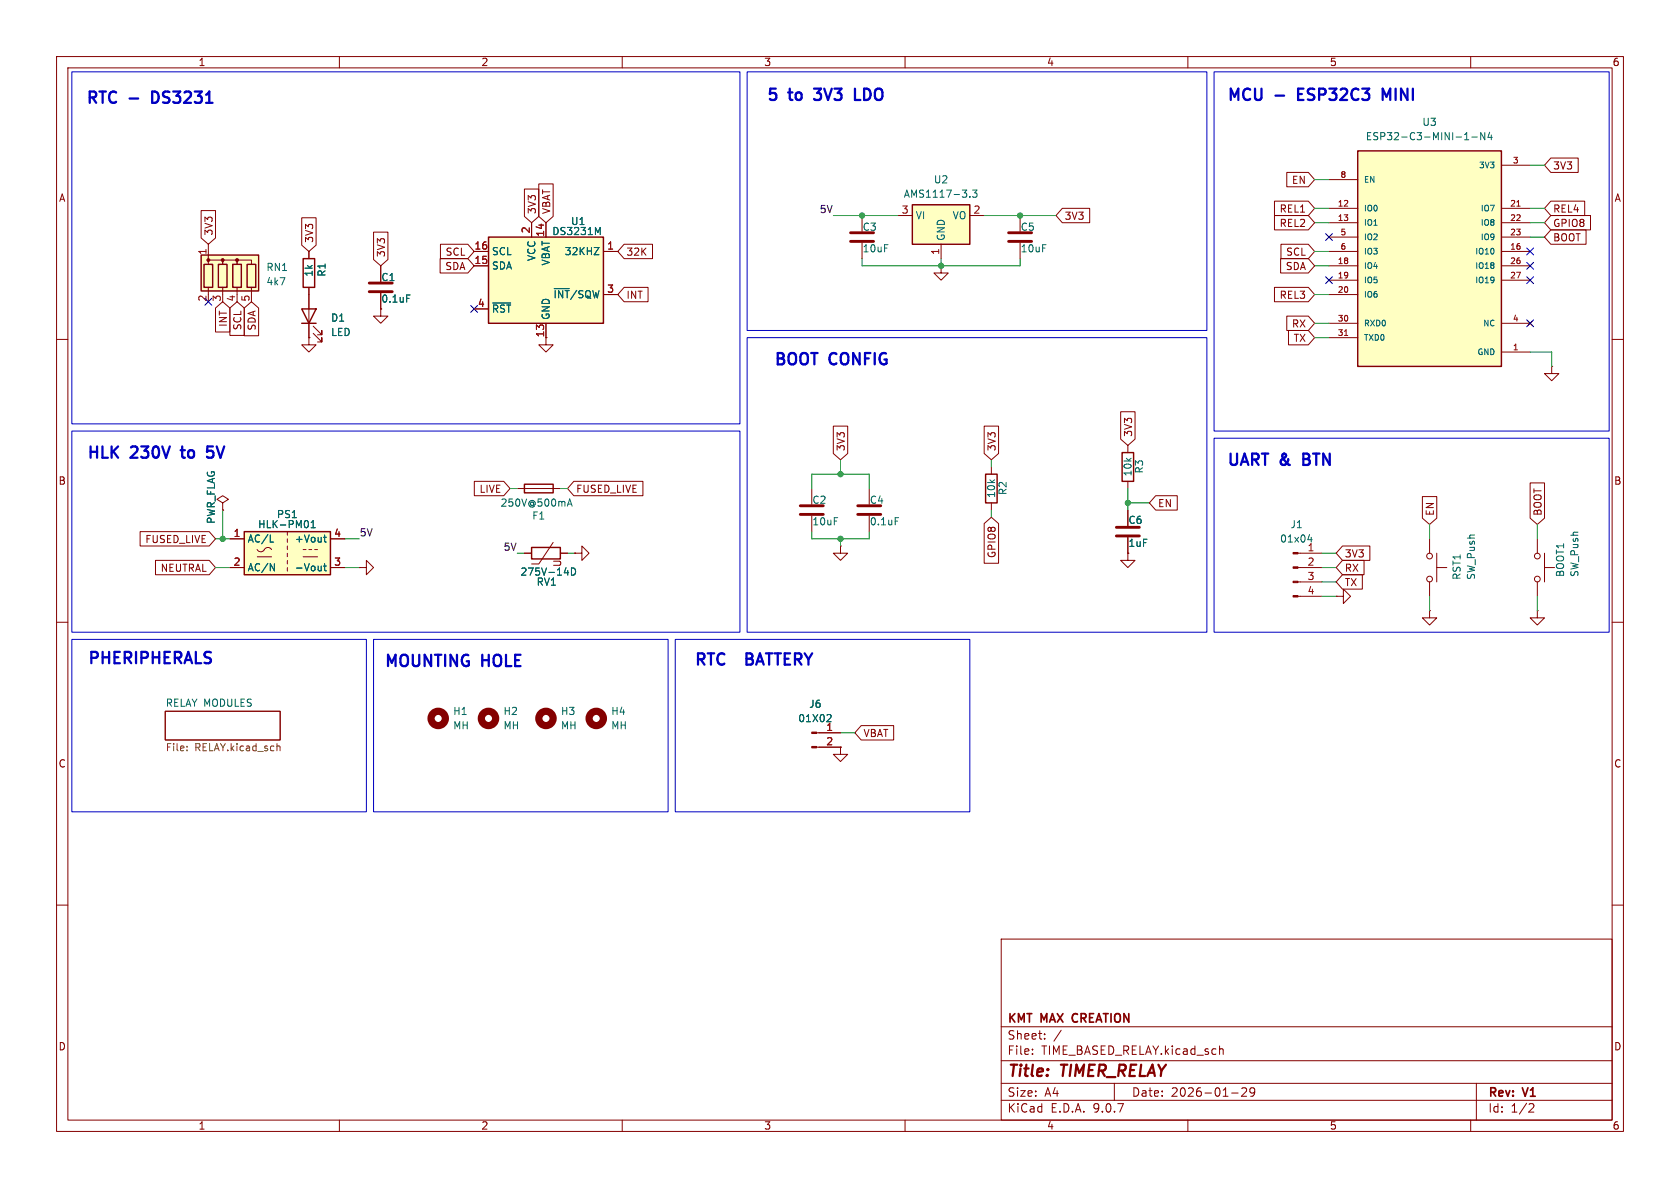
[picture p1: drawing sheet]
<svg xmlns="http://www.w3.org/2000/svg" width="297mm" height="210mm" viewBox="0 0 297 210" stroke-linecap="round" stroke-linejoin="round" font-family="sans-serif">
<g fill="none" stroke="#840000" stroke-width=".18">
<path d="M10 10h277v190h-277zM12 12h273v186h-273zM60 10v2M110 10v2M160 10v2M210 10v2M260 10v2M10 60h2M285 60h2M10 110h2M285 110h2M29.2 125.7h20.3v5.1h-20.3z"/>
<path d="M10 160h2M177 166h108v32h-108zM285 160h2M60 198v2M110 198v2M160 198v2M177 194.5h108M177 191.5h108M177 187.5h108M177 181.5h108M182.5 186.3v.1M182.5 185.5v.1"/>
<path d="M184.7 183.6v.1M184.7 182.8v.1M187.6 182.1l-1.3 2M197 191.5v3M210 198v2M215.7 185.5h.5v.9M217.7 193.2h1.2M219.5 192.4l.6-.1 .2 .1 .1 .3-.9 1.1h.9M221.8 192.9l-.3 .3h-.3l-.2-.3 .1-.5 .4-.1 .2 .1a.99 .99 0 0 1-.3 1.4h-.3M260 198v2M261 191.5v6.5M270.5 195.1l.5 .1 .2 .3-1 1.1h1"/>
</g>
<path d="M189.7 179.4l-.1 .4 .1 .7" fill="none" stroke="#840000" stroke-width=".3"/>
<path d="M33.1 132.6v.1M33.1 131.9v.2M49 131.9h.4l.1 .8" fill="none" stroke="#725600" stroke-width=".18"/>
<path d="M161.3 36.2h10.1v7h-10.1z" fill="#ffffc2"/>
<path d="M161.3 36.2h10.1v7h-10.1zM53.6 45.7h2v5.1h-2zM92.7 85.6h5.1v1.5h-5.1zM174.2 83.8h2.1v5.1h-2.1zM198.4 80h2v5.1h-2z" fill="none" stroke="#840000" stroke-width=".25"/>
<g fill="none" stroke="#840000" stroke-width=".18">
<path d="M152.4 38.1v2.8M158.7 38.1h2.6M171.4 38.1h2.6M180.3 38.1v2.8M54.6 59.7v1.3h1.3l-1.3 1.2-1.3-1.2h1.3M54.6 59.7h.1M54.6 44.5v1.2M54.6 50.8v1.3M67.3 47v2.8M67.3 51.8v2.8M152.4 42.9v2.8M166.4 47v1.3h1.2l-1.2 1.2-1.3-1.2h1.3"/>
<path d="M166.4 47h.1M166.4 43.2v2.5M180.3 42.9v2.8M199.4 78.7v1.3M274.3 64.8v1.2h1.3l-1.3 1.3-1.3-1.3h1.3M274.3 64.8h.1M91.4 86.4h7.7M143.5 86.4v2.8M143.5 91.2v2.8M148.6 96.5v1.3h1.3l-1.3 1.3-1.3-1.3h1.3M148.6 96.5h.1M153.7 86.4v2.8"/>
<path d="M153.7 91.2v2.8M175.3 82.6v1.2M175.3 88.9v1.3M199.4 97.8v1.3h1.3l-1.3 1.2-1.3-1.2h1.3M199.4 97.8h.1M199.4 85.1v1.3M199.4 90.2v2.8M199.4 95v2.8M229.5 97.8h4.2M252.7 95.3v2.5M254 97.8v5.1M271.8 95.3v2.5"/>
<path d="M273 97.8v5.1M229.5 100.3h4.2M229.5 102.9h4.2M229.5 105.4h4.2M236.2 105.4h1.3v-1.3l1.3 1.3-1.3 1.3v-1.3M236.2 105.4h.1M252.7 108v1.2h1.3l-1.3 1.3-1.2-1.3h1.2M252.7 108h.1M252.7 102.9v2.5M254 100.3h1.8M271.8 108v1.2h1.2l-1.2 1.3-1.3-1.3h1.3M271.8 108h.1"/>
<path d="M271.8 102.9v2.5M273 100.3h1.8M144.4 129.5h4.2M144.4 132.1h4.2M148.6 132.1v1.3h1.3l-1.3 1.2-1.3-1.2h1.3M148.6 132.1h.1"/>
<circle cx="252.7" cy="98.3" r=".51"/>
<circle cx="271.8" cy="98.3" r=".51"/>
<circle cx="252.7" cy="102.4" r=".51"/>
<circle cx="271.8" cy="102.4" r=".51"/>
</g>
<path d="M171.4 34.7v.2M171.9 33.6h.8l-.4 .5 .4 .1v.5l-.2 .2-.6-.2M71.9 52.1h.6M100.3 89.5l.4-1.3 .4 1.3M100.4 89.1h.6M158.3 91.5h.6M231.2 95.4h.8M231.8 95v.8M146.4 126.3l.4 .1 .1 .3-.8 .9" fill="none" stroke="#006464" stroke-width=".18"/>
<path d="M65.3 50h4M65.3 51.6h4M150.4 41.1h4M150.4 42.7h4M178.3 41.1h4.1M178.3 42.7h4.1M141.5 89.4h4M141.5 90.9h4M151.6 89.4h4.1M151.6 90.9h4.1M197.4 93.2h4M197.4 94.7h4" fill="none" stroke="#840000" stroke-width=".51"/>
<g fill="#840000" stroke="#840000" stroke-width=".18">
<path d="M143.5 129.4h.9v.3h-.9z"/>
<path d="M143.5 132h.9v.2h-.9z"/>
<path d="M228.6 97.7h.9v.2h-.9z"/>
<path d="M228.6 100.2h.9v.3h-.9z"/>
<path d="M228.6 102.7h.9v.3h-.9z"/>
<path d="M228.6 105.3h.9v.2h-.9z"/>
</g>
<path d="M35.6 45.1h10.1v6.3h-10.1z" fill="#ffffc2"/>
<path d="M35.6 45.1h10.1v6.3h-10.1zM36.1 46.7h1.5v4.1h-1.5zM38.6 46.7h1.5v4.1h-1.5zM41.1 46.7h1.6v4.1h-1.6zM43.7 46.7h1.5v4.1h-1.5z" fill="none" stroke="#840000" stroke-width=".25"/>
<g fill="#840000" stroke="#840000" stroke-width=".18">
<circle cx="36.8" cy="46" r=".25"/>
<circle cx="39.4" cy="46" r=".25"/>
<circle cx="41.9" cy="46" r=".25"/>
</g>
<path d="M36.8 46.7v-.7h2.6v.7v-.7h2.5v.7v-.7h2.5v.7M36.8 43.2v2.5M36.8 50.8v1.3M39.4 50.8v1.3M41.9 50.8v1.3M44.4 50.8v1.3M39.4 88.9l1-.6-1-.7-1 .7 1 .6v1.3M39.4 90.2h.1M101.6 97.8h1.3v-1.3l1.2 1.3-1.2 1.3v-1.3M101.6 97.8h.1" fill="none" stroke="#840000" stroke-width=".18"/>
<g fill="none" stroke="#840000" stroke-width="1.3">
<circle cx="77.5" cy="127" r="1.27"/>
<circle cx="86.4" cy="127" r="1.27"/>
<circle cx="96.5" cy="127" r="1.27"/>
<circle cx="105.4" cy="127" r="1.27"/>
</g>
<path d="M240 26.7h25.4v38.1h-25.4z" fill="#ffffc2"/>
<path d="M240 26.7h25.4v38.1h-25.4zM94 96.8h5.1v2h-5.1z" fill="none" stroke="#840000" stroke-width=".25"/>
<g fill="none" stroke="#840000" stroke-width=".18">
<path d="M234.9 31.8h5.1M234.9 36.8h5.1M234.9 39.4h5.1M265.4 36.8h5.1M265.4 39.4h5.1M265.4 29.2h5.1M96.5 59.7v1.3h1.3l-1.3 1.2-1.3-1.2h1.3M234.9 41.9h5.1M234.9 44.5h5.1M234.9 47h5.1M234.9 49.5h5.1M234.9 52.1h5.1"/>
<path d="M234.9 57.2h5.1M234.9 59.7h5.1M265.4 41.9h5.1M265.4 44.5h5.1M265.4 47h5.1M265.4 49.5h5.1M265.4 57.2h5.1M270.1 56.8l.8 .7M270.9 56.8l-.8 .7M265.4 62.2h5.1M92.7 97.8h1.3M97.8 95.9l-2.6 3.8h-1.2"/>
<path d="M99.1 97.8h1.2M63.5 100.3h1.3v-1.2l1.2 1.2-1.2 1.3v-1.3M63.5 100.3h.1"/>
</g>
<path d="M268.2 36.4h.5M237.7 59.3h.6" fill="none" stroke="#a90000" stroke-width=".18"/>
<path d="M258.9 24.7h.8M258.9 23.8l.4-.4v1.3M260.2 24.2h1M262.5 23.4v1.3l-.7-1.3v1.3M263.3 23.4l-.3 .9h.8M263.6 23.9v.8M99.8 101.2h.7M101 100.4a.64 .64 0 0 1 .8 .6 .64 .64 0 0 1-.8 .7z" fill="none" stroke="#006464" stroke-width=".18"/>
<path d="M43.2 94h15.2v7.6h-15.2z" fill="#ffffc2"/>
<path d="M53.3 54.6h2.6l-1.3 2.6zM53.3 57.2h2.6M43.2 94h15.2v7.6h-15.2z" fill="none" stroke="#840000" stroke-width=".25"/>
<g fill="none" stroke="#840000" stroke-width=".18">
<path d="M54.6 52.1v7.6M55.4 58.9l1.5 1.6v-.8v.8h-.8M55.4 57.7l1.5 1.5v-.8v.8h-.8M67.3 54.6v1.3h1.3l-1.3 1.3-1.3-1.3h1.3M67.3 54.6h.1M40.6 95.3h2.6M45.5 97.2a.8 .8 0 0 0 .8 .3 .8 .8 0 0 0 .6-.6 .73 .73 0 0 1 1.1 .3M45.5 98.4h2.5M50.8 94v.6M50.8 95.3v.6M50.8 96.5v.7M50.8 97.8v.6"/>
<path d="M50.8 99.1v.6M53.6 98.4h2.5M53.6 97.2h.5M54.6 97.2h.5M55.6 97.2h.5M58.4 95.3h2.6M40.6 100.3h2.6M50.8 100.3v.7M58.4 100.3h2.6"/>
</g>
<path d="M47.8 95.8h.6M47.8 99.6l.7 1.3v-1.3M54.4 92.1l.1 .4-.1 .7M55 93.3h.7M55 92.4l.4-.4v1.3M57.2 95h.5M57.4 94.6v1l.3 .2M57.4 99.6v1.1l.3 .2M57.2 100.1h.5" fill="none" stroke="#006464" stroke-width=".18"/>
<path d="M86.4 41.9h20.3v15.3h-20.3z" fill="#ffffc2"/>
<path d="M86.4 41.9h20.3v15.3h-20.3z" fill="none" stroke="#840000" stroke-width=".25"/>
<g fill="none" stroke="#840000" stroke-width=".18">
<path d="M35.6 37.2h2.5v4.9l-1.3 1.1-1.2-1.1zM53.3 38.5h2.6v4.8l-1.3 1.2-1.3-1.2zM92.7 33.4h2.6v4.9l-1.3 1.1-1.3-1.1zM94 39.4v2.5M95.2 32.5h2.6v5.8l-1.3 1.1-1.3-1.1zM96.5 39.4v2.5M187.8 36.8h4.8v2.6h-4.8l-1.1-1.3zM225.3 38.1h6l1.1 1.3-1.1 1.2h-6zM225.3 35.6h6l1.1 1.2-1.1 1.3h-6zM227.5 30.5h3.8l1.1 1.3-1.1 1.2h-3.8zM274.2 27.9h4.8v2.6h-4.8l-1.2-1.3zM274.2 38.1h7v2.5h-7l-1.2-1.2z"/>
<path d="M274.2 35.6h6v2.5h-6l-1.2-1.3zM38.1 54.5l1.3-1.2 1.2 1.2v4.2h-2.5zM40.6 54.5l1.3-1.2 1.3 1.2v4.8h-2.6zM43.2 54.5l1.2-1.2 1.3 1.2v4.9h-2.5zM54.6 59.7h.1M54.6 44.5v1.2M54.6 50.8v3.8M54.6 57.2v2.5M66 41h2.6v4.9l-1.3 1.1-1.3-1.1zM67.3 54.6h.1M67.3 47v2.8M67.3 51.8v2.8"/>
<path d="M77.8 45.7h4.9l1.1 1.3-1.1 1.3h-4.9zM77.9 43.2h4.8l1.1 1.3-1.1 1.2h-4.8zM83.8 44.5h2.6M83.8 47h2.6M83.8 54.6h2.6M96.5 57.2v2.5M106.7 44.5h2.5M106.7 52.1h2.5M110.3 50.8h4.3v2.5h-4.3l-1.1-1.2zM110.3 43.2h5.1v2.5h-5.1l-1.1-1.2zM225.3 50.8h6l1.1 1.3-1.1 1.2h-6zM226.4 45.7h4.9l1.1 1.3-1.1 1.3h-4.9z"/>
<path d="M226.5 43.2h4.8l1.1 1.3-1.1 1.2h-4.8zM227.5 55.9h3.8l1.1 1.3-1.1 1.2h-3.8zM227.8 58.4h3.5l1.1 1.3-1.1 1.3h-3.5zM274.2 40.6h6.2v2.6h-6.2l-1.2-1.3zM147.3 75.3h2.6v4.9l-1.3 1.1-1.3-1.1zM174 75.3h2.5v4.9l-1.2 1.1-1.3-1.1zM198.1 72.8h2.6v4.8l-1.3 1.1-1.3-1.1zM24.8 94h12.2l1.1 1.3-1.1 1.2h-12.2zM27.5 99.1h9.5l1.1 1.2-1.1 1.3h-9.5zM39.4 90.2h.1M40.6 95.3h2.6M58.4 95.3h2.6"/>
<path d="M83.9 85.1h5.2l1.1 1.3-1.1 1.2h-5.2zM92.7 97.8h1.3M99.1 97.8h1.2M101.4 85.1h12.3v2.5h-12.3l-1.1-1.2zM101.6 97.8h.1M174 92.6l1.3-1.2 1.2 1.2v7h-2.5zM199.4 97.8h.1M199.4 90.2v2.8M199.4 95v2.8M204.3 87.6h3.8v2.6h-3.8l-1.1-1.3zM237.3 96.5h4.9v2.6h-4.9l-1.1-1.3zM237.3 99.1h3.8v2.5h-3.8l-1.1-1.3z"/>
<path d="M251.5 87.8h2.5v3.8l-1.3 1.1-1.2-1.1zM270.5 85.4h2.6v6.2l-1.3 1.1-1.3-1.1zM40.6 100.3h2.6M58.4 100.3h2.6M237.3 101.6h3.5v2.5h-3.5l-1.1-1.2zM144.8 129.5h3.8M144.8 132.1h3.8M148.6 132.1h.1M152.2 128.3h5.8v2.5h-5.8l-1.1-1.3z"/>
</g>
<g fill="none" stroke="#006464" stroke-width=".18">
<path d="M71.9 52.1h.6M87.1 53.6h3.2M105 43.8h.9l-.9 1.2h.9M105.7 41.1l.4-.9v1.3M47.8 95.8h.6M47.8 99.6l.7 1.3v-1.3M54.4 92.1l.1 .4-.1 .7M55 93.3h.7M55 92.4l.4-.4v1.3M57.2 95h.5M57.4 94.6v1l.3 .2M57.4 99.6v1.1l.3 .2"/>
<path d="M57.2 100.1h.5M99.8 101.2h.7M101 100.4a.64 .64 0 0 1 .8 .6 .64 .64 0 0 1-.8 .7zM146.4 126.3l.4 .1 .1 .3-.8 .9"/>
</g>
<g fill="none" stroke="#009600" stroke-width=".18">
<path d="M147.3 38.1h11.4M174 38.1h12.7M232.4 39.4h2.5M232.4 36.8h2.5M232.4 31.8h2.5M270.5 29.2h2.5M270.5 39.4h2.5M270.5 36.8h2.5M152.4 45.7v1.3h27.9v-1.3M166.4 45.7v1.3M232.4 47h2.5M232.4 52.1h2.5"/>
<path d="M232.4 59.7h2.5M232.4 44.5h2.5M232.4 57.2h2.5M270.5 41.9h2.5M270.5 62.2h3.8v2.6M38.1 95.3h2.5M39.4 90.2v5.1M61 95.3h2.5M90.2 86.4h1.2M91.4 97.8h1.3M99.1 86.4h1.2M100.3 97.8h1.3"/>
<path d="M143.5 86.4v-2.6h10.2v2.6M143.5 94v1.3h10.2v-1.3M148.6 81.3v2.5M148.6 95.3v1.2M175.3 81.3v1.3M175.3 90.2v1.2M199.4 86.4v3.8M199.4 88.9h3.8M233.7 97.8h2.5M252.7 92.7v2.6M271.8 92.7v2.6M38.1 100.3h2.5"/>
<path d="M61 100.3h2.5M233.7 100.3h2.5M233.7 105.4h2.5M233.7 102.9h2.5M252.7 105.4v2.6M271.8 105.4v2.6M148.6 129.5h2.5"/>
</g>
<g fill="none" stroke="#000084" stroke-width=".18">
<path d="M36.2 52.7l1.2 1.2M37.4 52.7l-1.2 1.2M83.2 54l1.2 1.2M84.4 54l-1.2 1.2M234.3 48.9l1.3 1.2M234.3 41.3l1.3 1.2M235.6 48.9l-1.3 1.2M235.6 41.3l-1.3 1.2M269.9 48.9l1.2 1.2M269.9 56.5l1.2 1.3M269.9 43.8l1.2 1.3M269.9 46.4l1.2 1.2"/>
<path d="M271.1 48.9l-1.2 1.2M271.1 56.5l-1.2 1.3M271.1 43.8l-1.2 1.3M271.1 46.4l-1.2 1.2"/>
</g>
<path d="M22.9 17.4h1.5M143.9 15.7h1.2M143.9 17.5l.1 .1M151.1 15.7v2h1M225.5 16.9h1.5M245.8 15.7l-.7 1.4-.7-1.4v2M31.9 79.6h.8M37.6 78.9h-.9l-.1 1 .3-.2h.5M36.6 80.7l.3 .2h.5" fill="none" stroke="#0000c2" stroke-width=".4"/>
<path d="M12.7 12.7h118.1v62.2h-118.1zM132.1 12.7h81.3v45.7h-81.3zM214.6 12.7h69.9v63.5h-69.9zM132.1 59.7h81.3v52.1h-81.3zM12.7 76.2h118.1v35.6h-118.1zM214.6 77.5h69.9v34.3h-69.9zM12.7 113h52.1v30.5h-52.1zM66 113h52.1v30.5h-52.1zM119.4 113h52v30.5h-52z" fill="none" stroke="#0000c2" stroke-width=".18"/>
<g fill="#009600" stroke="#009600" stroke-width=".18">
<circle cx="39.4" cy="95.3" r=".46"/>
<circle cx="152.4" cy="38.1" r=".46"/>
<circle cx="199.4" cy="88.9" r=".46"/>
<circle cx="148.6" cy="83.8" r=".46"/>
<circle cx="148.6" cy="95.3" r=".46"/>
<circle cx="166.4" cy="47" r=".46"/>
<circle cx="180.3" cy="38.1" r=".46"/>
</g>
<g font-size="2.8" fill="#0000c2">
<text x="15" y="18.9">RTC</text>
<text x="27.6" y="18.9">DS3231</text>
<text x="135.3" y="18.4">5</text>
<text x="139.5" y="18.4">to</text>
<text x="144.8" y="18.4">3V3</text>
<text x="152.7" y="18.4">LDO</text>
<text x="216.7" y="18.4">MCU</text>
<text x="230.2" y="18.4">ESP32C3</text>
<text x="246" y="18.4">MINI</text>
<text x="136.6" y="65.1">BOOT</text>
<text x="146.7" y="65.1">CONFIG</text>
<text x="15.1" y="81.6">HLK</text>
<text x="23.2" y="81.6">230V</text>
<text x="32.9" y="81.6">to</text>
<text x="38.2" y="81.6">5V</text>
<text x="216.7" y="82.9">UART &amp;</text>
<text x="231.1" y="82.9">BTN</text>
<text x="15.3" y="117.9">PHERIPHERALS</text>
<text x="67.7" y="118.4">MOUNTING</text>
<text x="85.2" y="118.4">HOLE</text>
<text x="122.5" y="118.2">RTC</text>
<text x="132.7" y="118.2">BATTERY</text>
</g>
<g font-size="2.8" fill="#840000">
<text x="178" y="190.9">Title:</text>
<text x="187.7" y="190.9">TIMER_RELAY</text>
</g>
<g font-size="2.1" fill="#840000">
<text x="178" y="184">Sheet:</text>
<text x="178" y="181.2">KMT</text>
<text x="184.1" y="181.2">MAX</text>
<text x="190.3" y="181.2">CREATION</text>
<text x="178" y="186.7">File:</text>
<text x="184.1" y="186.7">TIME_BASED_RELAY.kicad_sch</text>
<text x="178" y="196.9">KiCad</text>
<text x="178" y="194.1">Size:</text>
<text x="184.7" y="194.1">A4</text>
<text x="185.7" y="196.9">E.D.A.</text>
<text x="193.3" y="196.9">9.0.7</text>
<text x="200" y="194.1">Date:</text>
<text x="207" y="194.1">2026-01-29</text>
<text x="263" y="194.3">Rev:</text>
<text x="263" y="196.9">Id:</text>
<text x="267.1" y="196.9">1/2</text>
<text x="269.4" y="194.3">V1</text>
</g>
<g font-size="1.8" fill="#840000">
<text x="35" y="11.9">1</text>
<text x="85" y="11.9">2</text>
<text x="135" y="11.9">3</text>
<text x="185" y="11.9">4</text>
<text x="235" y="11.9">5</text>
<text x="285" y="11.9">6</text>
<text x="10.3" y="35.9">A</text>
<text x="228.3" y="32.7">EN</text>
<text x="274.5" y="30.2">3V3</text>
<text x="285.3" y="35.9">A</text>
<text x="37.8" y="41.8" transform="rotate(-90 37.8 41.8)">3V3</text>
<text x="94.9" y="37.9" transform="rotate(-90 94.9 37.9)">3V3</text>
<text x="97.5" y="37.9" transform="rotate(-90 97.5 37.9)">VBAT</text>
<text x="188.1" y="39.1">3V3</text>
<text x="226.1" y="40.3">REL2</text>
<text x="226.1" y="37.8">REL1</text>
<text x="274.5" y="40.3">GPIO8</text>
<text x="274.5" y="37.8">REL4</text>
<text x="55.6" y="43" transform="rotate(-90 55.6 43)">3V3</text>
<text x="68.3" y="45.6" transform="rotate(-90 68.3 45.6)">3V3</text>
<text x="78.6" y="47.9">SDA</text>
<text x="78.7" y="45.4">SCL</text>
<text x="110.6" y="45.4">32K</text>
<text x="227.2" y="47.9">SDA</text>
<text x="227.3" y="45.4">SCL</text>
<text x="274.5" y="42.9">BOOT</text>
<text x="110.6" y="53">INT</text>
<text x="226.1" y="53">REL3</text>
<text x="40.3" y="57.9" transform="rotate(-90 40.3 57.9)">INT</text>
<text x="42.9" y="58.5" transform="rotate(-90 42.9 58.5)">SCL</text>
<text x="45.4" y="58.5" transform="rotate(-90 45.4 58.5)">SDA</text>
<text x="96.3" y="59.7" transform="rotate(-90 96.3 59.7)">13</text>
<text x="228.3" y="58.1">RX</text>
<text x="228.6" y="60.6">TX</text>
<text x="200.3" y="77.3" transform="rotate(-90 200.3 77.3)">3V3</text>
<text x="149.5" y="79.9" transform="rotate(-90 149.5 79.9)">3V3</text>
<text x="176.2" y="79.9" transform="rotate(-90 176.2 79.9)">3V3</text>
<text x="10.3" y="85.9">B</text>
<text x="84.7" y="87.3">LIVE</text>
<text x="101.8" y="87.3">FUSED_LIVE</text>
<text x="204.6" y="89.9">EN</text>
<text x="285.3" y="85.9">B</text>
<text x="253.7" y="91.3" transform="rotate(-90 253.7 91.3)">EN</text>
<text x="272.7" y="91.3" transform="rotate(-90 272.7 91.3)">BOOT</text>
<text x="25.6" y="96.2">FUSED_LIVE</text>
<text x="28.3" y="101.3">NEUTRAL</text>
<text x="176.2" y="98.8" transform="rotate(-90 176.2 98.8)">GPIO8</text>
<text x="237.6" y="98.7">3V3</text>
<text x="237.6" y="101.3">RX</text>
<text x="237.6" y="103.8">TX</text>
<text x="152.6" y="130.5">VBAT</text>
<text x="10.3" y="135.9">C</text>
<text x="285.3" y="135.9">C</text>
<text x="10.3" y="185.9">D</text>
<text x="285.3" y="185.9">D</text>
<text x="35" y="199.9">1</text>
<text x="85" y="199.9">2</text>
<text x="135" y="199.9">3</text>
<text x="185" y="199.9">4</text>
<text x="235" y="199.9">5</text>
<text x="285" y="199.9">6</text>
</g>
<g font-size="1.8" fill="#006464">
<text x="251.4" y="22.5">U3</text>
<text x="241.3" y="25">ESP32-C3-MINI-1-N4</text>
<text x="159.7" y="35.2">AMS1117-3.3</text>
<text x="165" y="32.6">U2</text>
<text x="97.5" y="41.8">DS3231M</text>
<text x="100.8" y="40">U1</text>
<text x="152.4" y="41">C3</text>
<text x="161.8" y="39">VI</text>
<text x="168.3" y="39">VO</text>
<text x="180.3" y="41">C5</text>
<text x="86.9" y="45.3">SCL</text>
<text x="86.9" y="47.9">SDA</text>
<text x="94.8" y="46.2" transform="rotate(-90 94.8 46.2)">VCC</text>
<text x="97.4" y="47" transform="rotate(-90 97.4 47)">VBAT</text>
<text x="99.7" y="45.3">32KHZ</text>
<text x="152.4" y="44.8">10uF</text>
<text x="167.2" y="42.7" transform="rotate(-90 167.2 42.7)">GND</text>
<text x="180.3" y="44.8">10uF</text>
<text x="47" y="50.6">4k7</text>
<text x="47" y="48.1">RN1</text>
<text x="55.5" y="49" transform="rotate(-90 55.5 49)">1k</text>
<text x="57.8" y="49" transform="rotate(-90 57.8 49)">R1</text>
<text x="67.3" y="49.9">C1</text>
<text x="67.3" y="53.7">0.1uF</text>
<text x="97.7" y="52.9">~{INT}/SQW</text>
<text x="58.4" y="57.1">D1</text>
<text x="58.4" y="59.6">LED</text>
<text x="86.9" y="55.5">~{RST}</text>
<text x="97.4" y="56.6" transform="rotate(-90 97.4 56.6)">GND</text>
<text x="202.3" y="83.8" transform="rotate(-90 202.3 83.8)">R3</text>
<text x="88.4" y="89.8">250V@500mA</text>
<text x="143.5" y="89.3">C2</text>
<text x="153.7" y="89.3">C4</text>
<text x="176.1" y="88.1" transform="rotate(-90 176.1 88.1)">10k</text>
<text x="178.2" y="87.6" transform="rotate(-90 178.2 87.6)">R2</text>
<text x="200.3" y="84.3" transform="rotate(-90 200.3 84.3)">10k</text>
<text x="38.2" y="92.7" transform="rotate(-90 38.2 92.7)">PWR_FLAG</text>
<text x="45.5" y="93.6">HLK-PM01</text>
<text x="48.9" y="91.8">PS1</text>
<text x="94" y="92">F1</text>
<text x="143.5" y="93.1">10uF</text>
<text x="153.7" y="93.1">0.1uF</text>
<text x="199.4" y="92.8">C6</text>
<text x="228" y="93.6">J1</text>
<text x="43.7" y="96.1">AC/L</text>
<text x="43.7" y="101.2">AC/N</text>
<text x="52" y="96.1">+Vout</text>
<text x="52" y="101.2">-Vout</text>
<text x="91.9" y="102">275V-14D</text>
<text x="99.4" y="100.3" transform="rotate(-90 99.4 100.3)">U</text>
<text x="199.4" y="96.9">1uF</text>
<text x="226.2" y="96.1">01x04</text>
<text x="94.8" y="103.7">RV1</text>
<text x="258.4" y="102.6" transform="rotate(-90 258.4 102.6)">RST1</text>
<text x="261" y="102.6" transform="rotate(-90 261 102.6)">SW_Push</text>
<text x="276.7" y="102.1" transform="rotate(-90 276.7 102.1)">BOOT1</text>
<text x="279.2" y="102.1" transform="rotate(-90 279.2 102.1)">SW_Push</text>
<text x="29.2" y="125">RELAY MODULES</text>
<text x="143" y="125.3">J6</text>
<text x="80" y="129.1">MH</text>
<text x="80" y="126.6">H1</text>
<text x="88.9" y="129.1">MH</text>
<text x="88.9" y="126.6">H2</text>
<text x="99.1" y="129.1">MH</text>
<text x="99.1" y="126.6">H3</text>
<text x="108" y="129.1">MH</text>
<text x="108" y="126.6">H4</text>
<text x="141" y="127.9">01X02</text>
</g>
<g font-size="1.8" fill="#a90000">
<text x="93.7" y="41.3" transform="rotate(-90 93.7 41.3)">2</text>
<text x="96.3" y="42" transform="rotate(-90 96.3 42)">14</text>
<text x="159.3" y="37.8">3</text>
<text x="172" y="37.8">2</text>
<text x="36.6" y="45.2" transform="rotate(-90 36.6 45.2)">1</text>
<text x="83.8" y="44.2">16</text>
<text x="83.8" y="46.7">15</text>
<text x="107.2" y="44.2">1</text>
<text x="166.1" y="45.2" transform="rotate(-90 166.1 45.2)">1</text>
<text x="36.6" y="53.4" transform="rotate(-90 36.6 53.4)">2</text>
<text x="39.1" y="53.4" transform="rotate(-90 39.1 53.4)">3</text>
<text x="41.7" y="53.4" transform="rotate(-90 41.7 53.4)">4</text>
<text x="44.2" y="53.4" transform="rotate(-90 44.2 53.4)">5</text>
<text x="107.2" y="51.8">3</text>
<text x="84.4" y="54.4">4</text>
<text x="41.2" y="95">1</text>
<text x="59" y="95">4</text>
<text x="41.2" y="100.1">2</text>
<text x="59" y="100.1">3</text>
<text x="231.1" y="97.5">1</text>
<text x="231.1" y="100.1">2</text>
<text x="231.1" y="102.6">3</text>
<text x="231.1" y="105.2">4</text>
<text x="146" y="129.3">1</text>
<text x="146" y="131.8">2</text>
</g>
<g font-size="1.8" fill="#0f0f0f">
<text x="144.8" y="37.8">5V</text>
<text x="63.5" y="94.9">5V</text>
<text x="88.9" y="97.4">5V</text>
</g>
<g font-size="1.8" fill="#725600">
<text x="29.2" y="133.1">File:</text>
<text x="34.4" y="133.1">RELAY.kicad_sch</text>
</g>
<g font-size="1.4" fill="#006464">
<text x="261.4" y="29.9">3V3</text>
<text x="241" y="32.5">EN</text>
<text x="241" y="37.6">IO0</text>
<text x="241" y="40.1">IO1</text>
<text x="261.6" y="37.6">IO7</text>
<text x="261.6" y="40.1">IO8</text>
<text x="241" y="42.6">IO2</text>
<text x="241" y="45.2">IO3</text>
<text x="241" y="47.7">IO4</text>
<text x="260.7" y="45.2">IO10</text>
<text x="260.7" y="47.7">IO18</text>
<text x="261.6" y="42.6">IO9</text>
<text x="241" y="50.3">IO5</text>
<text x="241" y="52.8">IO6</text>
<text x="260.7" y="50.3">IO19</text>
<text x="241" y="57.9">RXD0</text>
<text x="262.1" y="57.9">NC</text>
<text x="241" y="60.4">TXD0</text>
<text x="261.1" y="63">GND</text>
</g>
<g font-size="1.4" fill="#a90000">
<text x="267.4" y="29">3</text>
<text x="236.9" y="31.5">8</text>
<text x="236.4" y="36.6">12</text>
<text x="236.4" y="39.1">13</text>
<text x="236.9" y="41.7">5</text>
<text x="266.9" y="36.6">21</text>
<text x="266.9" y="39.1">22</text>
<text x="266.9" y="41.7">23</text>
<text x="236.4" y="46.7">18</text>
<text x="236.9" y="44.2">6</text>
<text x="266.9" y="44.2">16</text>
<text x="266.9" y="46.7">26</text>
<text x="236.4" y="49.3">19</text>
<text x="236.4" y="51.8">20</text>
<text x="266.9" y="49.3">27</text>
<text x="236.4" y="56.9">30</text>
<text x="236.4" y="59.4">31</text>
<text x="267.4" y="56.9">4</text>
<text x="267.4" y="62">1</text>
</g>
</svg>
